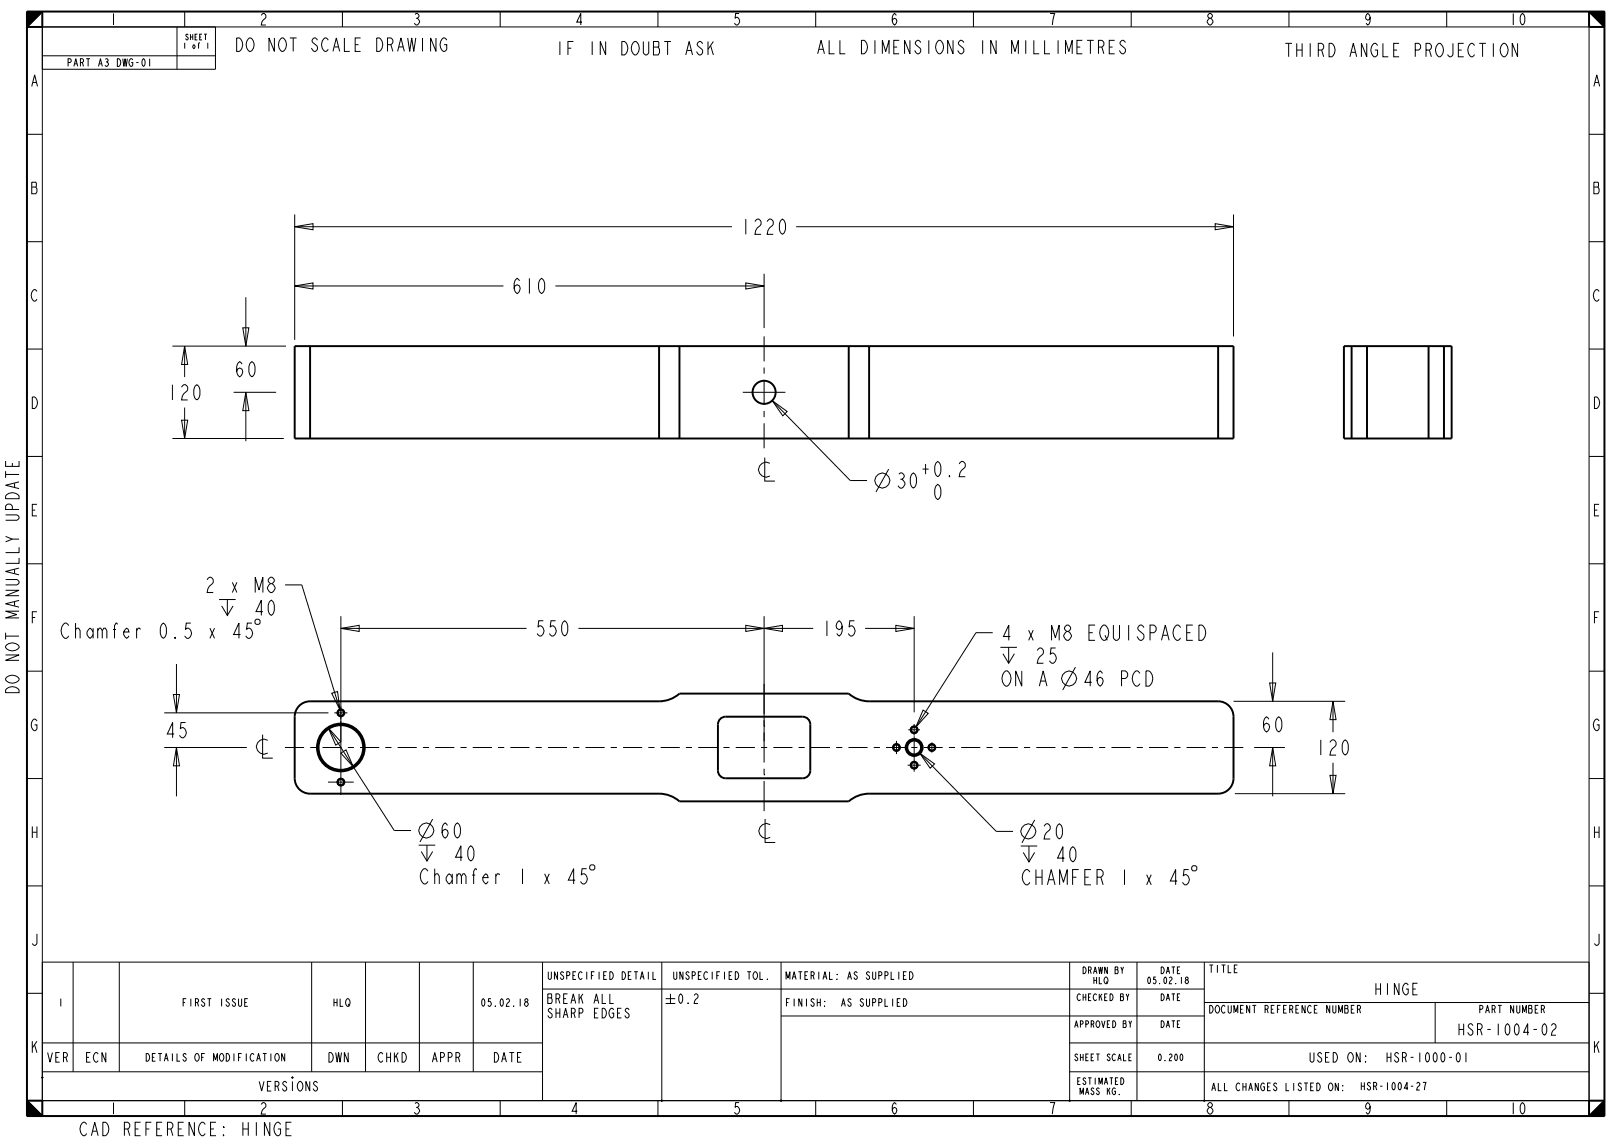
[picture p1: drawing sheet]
<svg xmlns="http://www.w3.org/2000/svg" width="420mm" height="297mm" viewBox="0 0 420 297" stroke-linecap="round" stroke-linejoin="round" font-family="sans-serif">
<path d="M7 3h4l-4 4zM413 3h4v4zM7 286l4 4h-4zM413 290l4-4v4z" fill="#000"/>
<g fill="none" stroke="#000" stroke-width=".26">
<path d="M7 3h4l-4 4zM7 7h410v279h-410zM11 3h402v287h-402zM11 14.5h45M46 7v11M48 3v4M56 7v11h-45M89 3v4M130 3v4M171 3v4M212 3v4M253 3v4"/>
<path d="M294 3v4M335 3v4M376 3v4M413 3h4v4zM7 34.9h4M413 34.9h4M76.6 58.9l4.8-.8v1.6zM76.6 55.7v32.6M76.6 58.9h113.7M206.9 58.9h113.7M315.8 58.1l4.8 .8-4.8 .8zM320.6 55.7v31.7"/>
<path d="M7 62.8h4M63.9 77.2v12.7M76.6 74.3l4.8-.8v1.6zM76.6 74.3h54.2M144.3 74.3h54.3M193.8 73.5l4.8 .8-4.8 .8zM198.6 71.1v14.2M413 62.8h4M7 90.7h4M44.8 89.9h29.5M48 89.9l.8 4.8h-1.6zM48 89.9v8.1"/>
<path d="M63.1 85.2h1.6l-.8 4.7zM413 90.7h4M7 118.6h4M44.8 113.9h28.9M47.2 109.2h1.6l-.8 4.7zM48 105.9v8M60.7 101.9h11.1M63.9 101.9l.8 4.8h-1.6zM63.9 101.9v12.7M198.8 118.9v6.1h2.6M200.7 104.1l3.9 2.8-1.2 1.1zM200.7 104.1l20.3 20.8h4.3"/>
<path d="M413 118.6h4M200.1 120.4a1.95 1.95 0 0 0-3 1.6 1.95 1.95 0 0 0 3 1.7M231 121.9l-3.3 5.9M7 146.5h4M57.6 157.4l1.5 2.5 1.5-2.5M59.1 155.8v4.1M74.1 152h4.3l10 32.5M413 146.5h4M7 174.4h4M17.8 162.6l-.5-.7a1.31 1.31 0 0 0-1.2 1 2.47 2.47 0 0 0 .8 3h.4l.5-.7M19.6 163.9v-.3l.4-.4h.4l.4 .7v2M19.6 161.9v4"/>
<path d="M24.2 164.2l-.8-1a1.47 1.47 0 0 0-.8 1.3 1.47 1.47 0 0 0 .8 1.4l.8-1M24.2 163.2v2.7M25.4 163.9l.4-.7h.4l.4 .7v2M25.4 163.2v2.7M26.6 163.9l.4-.7h.4l.4 .7v2M29.4 163.6h.8M30.5 162.2l-.3-.3-.4 .7v3.3M32.1 164.2h1.4l-.2-.6-.4-.4a1.47 1.47 0 0 0-.8 1.3 1.47 1.47 0 0 0 .8 1.4l.6-.7M35.5 163.2v2.7M36.5 163.6l-.2-.4h-.4l-.4 .7M42.1 162.2l.4-.3a2.68 2.68 0 0 1 0 4 2.81 2.81 0 0 1-.4-3.7zM45.4 165.5l.2 .4h-.2z"/>
<path d="M45.9 172.5v12.7M49.6 161.9h-1.2l-.2 1.7 .4-.4a1.33 1.33 0 0 1 1.2 1.3 1.33 1.33 0 0 1-1.2 1.4l-.6-.7M54.6 163.2l1.2 2.7M55.8 163.2l-1.2 2.7M62.5 164.9h-1.8l1.4-3v4M65.5 161.9h-1.2l-.2 1.7 .4-.4a1.33 1.33 0 0 1 1.2 1.3 1.33 1.33 0 0 1-1.2 1.4l-.6-.7M66.6 160.9h.7l.3 .3v.7l-.3 .3h-.7l-.3-.3v-.7zM88.6 163.3l4.8-.8v1.6zM88.6 160.1v32.5M88.6 163.3h48.2M150.3 163.3h61M193.8 162.5l4.8 .8-4.8 .8z"/>
<path d="M198.6 163.3l4.8-.8v1.6zM198.6 160.1v32.5M224.8 163.3h12.8M232.8 162.5l4.8 .8-4.8 .8zM237.6 160.1v25M258 164.4h-4.3l-15.7 24.6M260 168.2h4.3M260.7 169.9l1.5 2.4 1.4-2.4M262.2 168.2v4.1M279.5 173.3l-3.3 6M283.7 177.3h-1.7l1.4-3v4M286.5 175l-.6-.7a2.68 2.68 0 0 0 0 4 1.55 1.55 0 0 0 .6-2l-.6-.3-.6 .3-.2 .7"/>
<path d="M330 177.5h1.6l-.8 4.7zM330.8 169.5v12.7M413 174.4h4M42.7 194.2h21.5M42.7 185.2h42.7M45.1 180.5h1.6l-.8 4.7zM45.9 194.2l.8 4.8h-1.6zM45.9 194.2v12.7M68.3 190.9v6.1h2.6M69.6 192.4a1.95 1.95 0 0 0-3 1.6 1.95 1.95 0 0 0 3 1.7M85.3 189.2l3.3 3.6-1.3 .8zM85.3 189.2l17.2 26.6h4.3"/>
<path d="M86.2 180.1l1.5-.4 .7 4.8zM88.6 195.7l1.3-.9 1.9 4.5zM239 195.7l3.9 2.8-1.1 1.1zM239 195.7l19.9 20.3h4.4M239.9 184.5l1.3 .9-3.2 3.6zM320.6 182.2h29M326 194.2h7.9M330.8 194.2l.8 4.8h-1.6zM330.8 194.2v12.7M346.4 182.2l.8 4.8h-1.5zM346.4 182.2v8.1M346.4 198.2v8"/>
<path d="M7 202.3h4M108.8 219.6h4.3M111 219.6v4.1M112.5 212.8l-3.4 6M198.8 212.8v6.1h2.7M200.2 214.3a1.95 1.95 0 0 0-3 1.6 1.95 1.95 0 0 0 3 1.7M265.3 219.8h4.3M267.4 219.8v4.2M268.9 213.1l-3.3 5.9M320.9 206.2h28.7M345.7 201.5h1.5l-.8 4.7zM413 202.3h4"/>
<path d="M7 230.2h4M109.5 221.3l1.5 2.4 1.5-2.4M111.2 226.4l-.6-.7a1.31 1.31 0 0 0-1.2 1 2.47 2.47 0 0 0 .8 3h.4l.6-.7M113 227.7v-.3l.4-.4h.4l.4 .7v2M113 225.7v4M117.5 228l-.7-1a1.47 1.47 0 0 0-.9 1.4 1.47 1.47 0 0 0 .9 1.3l.7-1M117.5 227v2.7M118.7 227.7l.4-.7h.4l.4 .7v2M118.7 227v2.7M119.9 227.7l.4-.7h.4l.4 .7v2M122.7 227.4h.8M123.9 226.1l-.4-.4-.4 .7v3.3"/>
<path d="M125.5 228h1.4l-.2-.6-.4-.4a1.47 1.47 0 0 0-.9 1.4 1.47 1.47 0 0 0 .9 1.3l.6-.7M128.9 227v2.7M129.8 227.4l-.1-.4h-.4l-.4 .7M135.8 225.7v4M141.6 227l1.1 2.7M142.7 227l-1.1 2.7M149.5 228.7h-1.8l1.4-3v4M152.5 225.7h-1.2l-.2 1.7 .4-.4a1.33 1.33 0 0 1 1.2 1.4 1.33 1.33 0 0 1-1.2 1.3l-.6-.7M153.3 225.1l.3-.4h.7l.3 .4v.6l-.3 .4h-.7l-.3-.4zM265.9 221.5l1.5 2.5 1.5-2.5M267.7 226.6l-.6-.6a1.31 1.31 0 0 0-1.2 .9 2.47 2.47 0 0 0 .8 3h.4l.6-.6M269.2 226v3.9"/>
<path d="M269.2 227.9h1.6M270.8 226v3.9M272.2 229.9l1-3.9 1 3.9M272.6 228.6h1.2M275.4 229.9v-3.9l1 3.3 1-3.3v3.9M278.8 227.9h1M280.4 226h-1.6v3.9M281.9 227.9h1M283.5 226h-1.6v3.9h1.6M285.1 227.9h1l.6-.6v-.7l-.6-.6h-1v3.9M286.1 227.9l.6 2M292.3 226v3.9"/>
<path d="M298 227.3l1.2 2.6M299.2 227.3l-1.2 2.6M306 228.9h-1.8l1.4-2.9v3.9M308.9 226h-1.2l-.2 1.6 .4-.3a1.33 1.33 0 0 1 1.2 1.3 1.33 1.33 0 0 1-1.2 1.3l-.6-.6M309.7 225.3l.4-.3h.6l.3 .3v.7l-.3 .3h-.6l-.4-.3zM413 230.2h4M7 258.1h4M11 250h402M19 250v28.5M31 250v28.5M81 250v28.5M95 250v28.5"/>
<path d="M109 250v28.5M123 250v28.5M141 257h172M141 250v36M172 250v36M173 259.5h2.5M174.3 258.2v2.5M176.7 258.5l.2-.3a1.69 1.69 0 0 1 0 2.5 1.77 1.77 0 0 1-.2-2.2zM180.4 258.7l.4-.5h.2l.4 .5a.97 .97 0 0 1-.6 1l-.4 1h1M203 250v36M278 250v36M295.5 250v36"/>
<path d="M313 250v36M413 258.1h4M11 271h130M11 278.5h130M173 260.7h2.5M178.8 260.5l.1 .2zM203 264h110M278 271h135M278 278.5h135M313 260.5h100M373 260.5v10.5M7 286l4 4h-4z"/>
<path d="M48 286v4M89 286v4M130 286v4M171 286v4M212 286v4M253 286v4M294 286v4M335 286v4M376 286v4M413 290l4-4v4z"/>
<circle cx="229.3" cy="124.9" r="1.95"/>
<circle cx="277.8" cy="176.3" r="1.95"/>
<circle cx="110.8" cy="215.8" r="1.95"/>
<circle cx="267.2" cy="216" r="1.95"/>
</g>
<g fill="none" stroke="#000" stroke-width=".51">
<path d="M7 7l4-4v4zM7 3h410v287h-410zM413 3l4 4h-4zM76.6 89.9h244v24h-244zM80.6 89.9v24M171.3 89.9v24M176.6 89.9v24M220.6 89.9v24M225.9 89.9v24M316.6 89.9v24M349.3 89.9h28v24h-28zM351.3 89.9v24"/>
<path d="M355.3 89.9v24M371.3 89.9v24M375.3 89.9v24M77.8 183.4a4 4 0 0 1 2.8-1.2h90.7a8 8 0 0 0 5.3-2h44a8 8 0 0 0 5.3 2h90.7a4 4 0 0 1 4 4v16a4 4 0 0 1-4 4h-90.7a8 8 0 0 0-5.3 2h-44a8 8 0 0 0-5.3-2h-90.7a4 4 0 0 1-4-4v-16a4 4 0 0 1 1.2-2.8zM187.2 186.8l.9-.5 .5-.1h20a2 2 0 0 1 2 2v12a2 2 0 0 1-2 2h-20a2 2 0 0 1-2-2v-12l.1-.5zM10.8 279.8l.4 .4M11.2 279.8l-.4 .4M75.8 279.8l.4 .4M76.2 279.8l-.4 .4M7 286h4v4zM171.8 285.8l.4 .4M172.2 285.8l-.4 .4"/>
<path d="M202.8 285.8l.4 .4M203.2 285.8l-.4 .4M277.8 285.8l.4 .4M278.2 285.8l-.4 .4M413 286h4l-4 4z"/>
<circle cx="88.6" cy="194.2" r="6.2"/>
<circle cx="88.6" cy="194.2" r="6"/>
<circle cx="88.6" cy="194.2" r="5.8"/>
<circle cx="88.6" cy="185.2" r=".9"/>
<circle cx="88.6" cy="185.2" r=".8"/>
<circle cx="233" cy="194.2" r=".8"/>
<circle cx="233" cy="194.2" r=".9"/>
<circle cx="237.6" cy="194.2" r="2.2"/>
<circle cx="237.6" cy="194.2" r="2"/>
<circle cx="237.6" cy="194.2" r="1.8"/>
<circle cx="237.6" cy="198.8" r=".9"/>
<circle cx="237.6" cy="198.8" r=".8"/>
<circle cx="237.6" cy="189.6" r=".8"/>
<circle cx="237.6" cy="189.6" r=".9"/>
<circle cx="242.2" cy="194.2" r=".8"/>
<circle cx="242.2" cy="194.2" r=".9"/>
<circle cx="88.6" cy="203.2" r=".9"/>
<circle cx="88.6" cy="203.2" r=".8"/>
</g>
<!-- layer: 02___PRT_ALL_AXES -->
<g fill="none" stroke="#000" stroke-width=".26">
<path d="M198.6 87.4v6.5M198.6 95.5v1.6M198.6 98.7v6.5M193.1 101.9h11M198.6 106.8v1.6M198.6 110v6.5M198.6 177.7v7.8M74.1 194.2h4.9M80.6 194.2h1.6M83.8 194.2h5M86.9 185.2h3.4M88.6 183.5v3.4"/>
<path d="M88.6 187.3v19.3M90.4 194.2h1.6M93.6 194.2h5M100.2 194.2h1.5M103.3 194.2h5M109.9 194.2h1.6M113.1 194.2h5M119.7 194.2h1.6M122.9 194.2h4.9M129.4 194.2h1.6M132.6 194.2h5M139.2 194.2h1.6"/>
<path d="M142.4 194.2h5M149 194.2h1.6M152.2 194.2h4.9M158.7 194.2h1.6M161.9 194.2h5M168.5 194.2h1.6M171.7 194.2h5M178.3 194.2h1.6M181.5 194.2h4.9M188 194.2h1.6M191.2 194.2h5M197.8 194.2h1.6"/>
<path d="M198.6 188.7h.1M198.6 187.1v1.6M198.6 190.3v7.8M198.6 199.7v1.6M201 194.2h5M207.6 194.2h1.6M210.7 194.2h5M217.3 194.2h1.6M220.5 194.2h5M227.1 194.2h1.6M230.3 194.2h5M233 192.5v3.4"/>
<path d="M235.9 198.8h3.4M236.1 189.6h3M236.9 194.2h1.5M237.6 188.1v3M237.6 191.3v9.2M240 194.2h5M242.2 192.9v2.7M246.6 194.2h1.6M249.8 194.2h5M256.4 194.2h1.6M259.6 194.2h4.9M266.1 194.2h1.6"/>
<path d="M269.3 194.2h5M275.9 194.2h1.6M279.1 194.2h5M285.7 194.2h1.6M288.9 194.2h4.9M295.4 194.2h1.6M298.6 194.2h5M305.2 194.2h1.6M308.4 194.2h5M315 194.2h1.6M318.2 194.2h4.9M85.3 203.2h6.6"/>
<path d="M198.6 201.3h.1M198.6 202.9v7.9"/>
</g>
<circle cx="198.6" cy="101.9" r="3" fill="none" stroke="#000" stroke-width=".51"/>
<g font-size="5.2">
<text x="192.2" y="60.9">1220</text>
<text x="132.8" y="76.3">610</text>
<text x="60.7" y="97.9">60</text>
<text x="43.2" y="103.9">120</text>
<text x="239" y="123.9">+0.2</text>
<text x="232.6" y="126.8">30</text>
<text x="242.1" y="129.8">0</text>
<text x="53" y="154">2 x M8</text>
<text x="65.7" y="159.9">40</text>
<text x="138.8" y="165.3">550</text>
<text x="213.3" y="165.3">195</text>
<text x="260" y="166.4">4 x M</text>
<text x="275.9" y="166.4">8 EQUISPACED</text>
<text x="268.8" y="172.3">25</text>
<text x="260" y="178.3">ON A</text>
<text x="290.6" y="178.3">PCD</text>
<text x="42.7" y="191.7">45</text>
<text x="327.6" y="190.2">60</text>
<text x="341.7" y="196.2">120</text>
<text x="114.1" y="217.8">60</text>
<text x="270.6" y="218">20</text>
<text x="117.6" y="223.7">40</text>
<text x="274.1" y="224">40</text>
</g>
<g font-size="4.6">
<text x="61.5" y="13.4">DO NOT SCALE DRAWING</text>
<text x="144.6" y="14.3">IF IN DOUBT ASK</text>
<text x="213" y="14">ALL DIMENSIONS IN MILLIMETRES</text>
<text x="334.3" y="14.8">THIRD ANGLE PROJECTION</text>
<text x="5" y="179.9" transform="rotate(-90 5 179.9)">DO NOT MANUALLY UPDATE</text>
<text x="21" y="295.1">CAD REFERENCE:</text>
<text x="62.6" y="295.1">HINGE</text>
</g>
<g font-size="3.9">
<text x="28.3" y="6.5">1</text>
<text x="67.3" y="6.5">2</text>
<text x="107.2" y="6.5">3</text>
<text x="149.3" y="6.5">4</text>
<text x="190.3" y="6.5">5</text>
<text x="231.3" y="6.5">6</text>
<text x="272.3" y="6.5">7</text>
<text x="313.3" y="6.5">8</text>
<text x="354.3" y="6.5">9</text>
<text x="392.2" y="6.5">10</text>
<text x="7.8" y="22.5">A</text>
<text x="413.8" y="22.5">A</text>
<text x="7.8" y="50.4">B</text>
<text x="413.8" y="50.4">B</text>
<text x="7.8" y="78.3">C</text>
<text x="413.8" y="78.3">C</text>
<text x="7.8" y="106.2">D</text>
<text x="413.8" y="106.2">D</text>
<text x="7.8" y="134.1">E</text>
<text x="413.8" y="134.1">E</text>
<text x="7.8" y="162">F</text>
<text x="413.8" y="162">F</text>
<text x="7.8" y="189.9">G</text>
<text x="413.8" y="189.9">G</text>
<text x="7.8" y="217.8">H</text>
<text x="413.8" y="217.8">H</text>
<text x="7.8" y="245.7">J</text>
<text x="413.8" y="245.7">J</text>
<text x="357.2" y="258.5">HINGE</text>
<text x="379" y="269">HSR-1004-02</text>
<text x="7.8" y="273.6">K</text>
<text x="413.8" y="273.6">K</text>
<text x="28.3" y="289.5">1</text>
<text x="67.3" y="289.5">2</text>
<text x="107.2" y="289.5">3</text>
<text x="148.2" y="289.5">4</text>
<text x="190.3" y="289.5">5</text>
<text x="231.3" y="289.5">6</text>
<text x="272.3" y="289.5">7</text>
<text x="313.3" y="289.5">8</text>
<text x="354.3" y="289.5">9</text>
<text x="392.2" y="289.5">10</text>
</g>
<g font-size="3.3">
<text x="142" y="260.7">BREAK ALL</text>
<text x="142" y="264.5">SHARP EDGES</text>
<text x="12.1" y="276">VER</text>
<text x="22.1" y="276">ECN</text>
<text x="85.1" y="276">DWN</text>
<text x="98.1" y="276">CHKD</text>
<text x="112.1" y="276">APPR</text>
<text x="128.1" y="276">DATE</text>
<text x="340.6" y="276">USED ON:</text>
<text x="360.1" y="276">HSR-1000-01</text>
<text x="67.2" y="283.5">VERSIONS</text>
</g>
<g font-size="2.6">
<text x="17.4" y="17.3">PART A3 DWG-01</text>
<text x="142.5" y="254.5">UNSPECIFIED DETAIL</text>
<text x="175" y="254.5">UNSPECIFIED TOL.</text>
<text x="204" y="254.5">MATERIAL: AS SUPPLIED</text>
<text x="314" y="252.7">TITLE</text>
<text x="15" y="261.5">1</text>
<text x="47.4" y="261.5">FIRST ISSUE</text>
<text x="86.4" y="261.5">HLQ</text>
<text x="125" y="261.5">05.02.18</text>
<text x="204" y="261.5">FINISH:</text>
<text x="218" y="261.5">AS SUPPLIED</text>
<text x="314" y="263.2">DOCUMENT REFERENCE NUMBER</text>
<text x="384.4" y="263.2">PART NUMBER</text>
<text x="38.1" y="275.7">DETAILS OF MODIFICATION</text>
<text x="314.6" y="283.4">ALL CHANGES LISTED ON:</text>
<text x="353.6" y="283.2">HSR-1004-27</text>
</g>
<g font-size="2.3">
<text x="281.3" y="253">DRAWN BY</text>
<text x="284" y="255.6">HLQ</text>
<text x="298.1" y="255.6">05.02.18</text>
<text x="301.5" y="253">DATE</text>
<text x="279.9" y="260">CHECKED BY</text>
<text x="301.5" y="260">DATE</text>
<text x="279.2" y="267">APPROVED BY</text>
<text x="301.5" y="267">DATE</text>
<text x="279.2" y="275.6">SHEET SCALE</text>
<text x="300.8" y="275.6">0.200</text>
<text x="279.9" y="281.8">ESTIMATED</text>
<text x="280.6" y="284.4">MASS KG.</text>
</g>
<g font-size="2">
<text x="48.1" y="10.4">SHEET</text>
<text x="47.4" y="12.6">1 of 1</text>
</g>
</svg>
